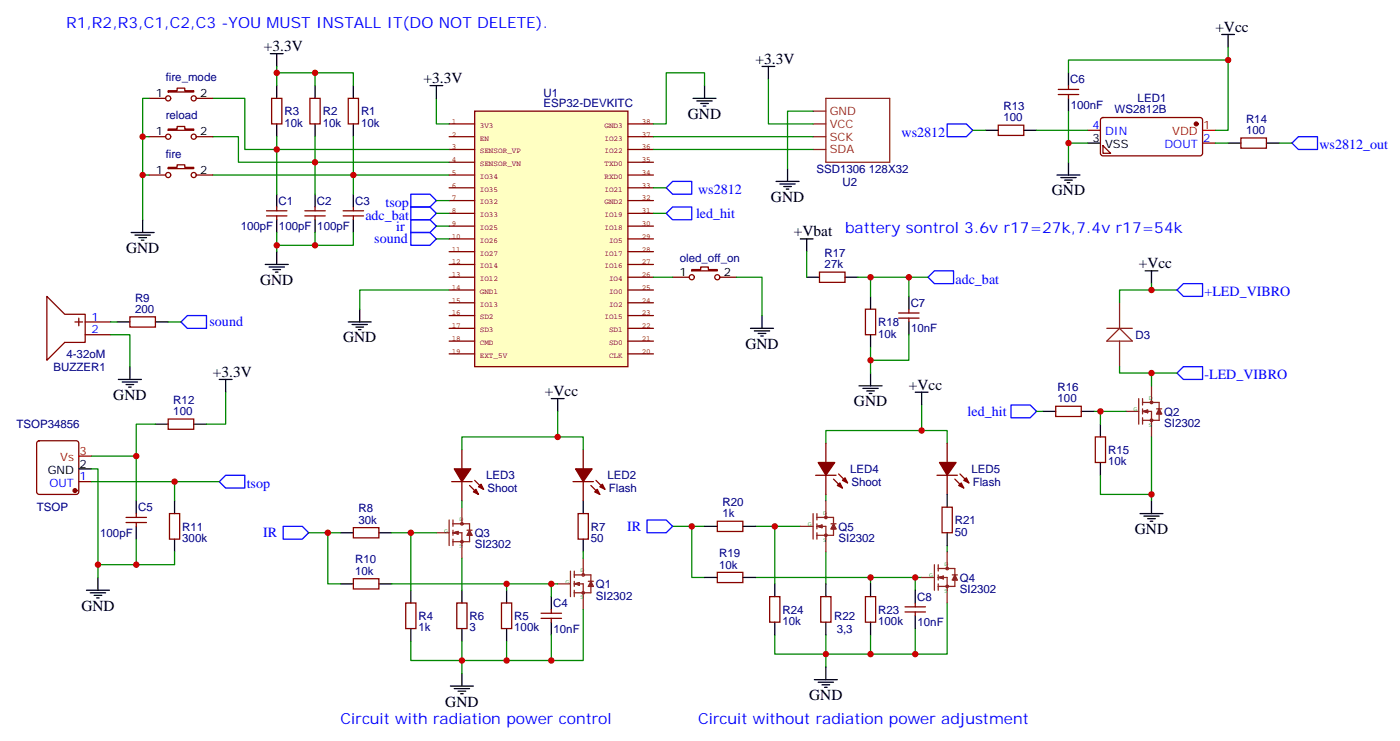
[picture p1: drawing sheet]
<svg xmlns="http://www.w3.org/2000/svg" width="387mm" height="205mm" viewBox="0 0 387 205" stroke-linecap="round" stroke-linejoin="round" font-family="sans-serif">
<path d="M131.1 30.7h42.4v70.5h-42.4z" fill="#ffffc2" stroke="#850000" stroke-width=".35"/>
<g fill="none" stroke="#850000" stroke-width=".35">
<path d="M124.1 34.2h7M124.1 37.7h7M173.5 34.2h7M173.5 37.7h7M124.1 41.3h7M124.1 44.8h7M124.1 48.3h7M124.1 51.9h7M124.1 55.4h7M124.1 58.9h7M173.5 41.3h7M173.5 44.8h7"/>
<path d="M173.5 48.3h7M173.5 51.9h7M173.5 55.4h7M173.5 58.9h7M124.1 62.4h7M124.1 66h7M124.1 69.5h7M124.1 73h7M124.1 76.6h7M173.5 62.4h7M173.5 66h7M173.5 69.5h7"/>
<path d="M173.5 73h7M173.5 76.6h7M124.1 80.1h7M124.1 83.6h7M124.1 87.1h7M124.1 90.7h7M124.1 94.2h7M124.1 97.7h7M173.5 80.1h7M173.5 83.6h7M173.5 87.1h7M173.5 90.7h7"/>
<path d="M173.5 94.2h7M173.5 97.7h7"/>
</g>
<g fill="none" stroke="#870000" stroke-width=".35">
<path d="M41.2 27.2h4.6M41.2 37.7h4.6M46.5 25h2.4v-.7h2.1v.7h2.5v.4h-7zM46.5 35.6h2.4v-.7h2.1v.7h2.5v.4h-7zM54.2 27.2h4.6M54.2 37.7h4.6M75 27.2h2.9v7h-2.9zM85.6 27.2h2.8v7h-2.8zM96.2 27.2h2.8v7h-2.8zM275.8 34.6h7v2.8h-7zM292.3 24.7h5.7M292.3 26.1h5.7"/>
<path d="M295.2 23.6v1.1M295.2 26.1v1.1M300.5 36h3.5M304.2 32.7l.5-.2h27.1l.4 .7-.1 9.4-.6 .4h-27.1l-.4-.7v-9.1zM332.2 39.5h3.5M342.8 38.1h7v2.8h-7zM41.2 48.3h4.6M46.5 46.2h2.4v-.7h2.1v.7h2.5v.4h-7zM54.2 48.3h4.6M73.6 58.2h5.7M73.6 59.6h5.7M76.4 57.1v1.1"/>
<path d="M76.4 59.6v1.1M84.2 58.2h5.7M84.2 59.6h5.7M87 57.1v1.1M87 59.6v1.1M94.8 58.2h5.6M94.8 59.6h5.6M97.6 57.1v1.1M97.6 59.6v1.1M304.7 40.2l2.1 2.1h-2.1zM185.8 76.6h4.6M191.1 74.4h2.5v-.7h2.1v.7h2.5v.4h-7.1z"/>
<path d="M198.9 76.6h4.5M226.4 75.1h7v2.9h-7zM12.9 81.8l5 5h5.6v7.7h-5.6l-5 5zM20.7 88.9h2.1M21.8 87.8v2.2M23.5 88.9h7.1M23.5 92.4h7.1M35.9 87.5h7v2.8h-7zM239.1 85.4h2.8v7h-2.8zM248.2 86.4h5.7M248.2 87.8h5.7M251.1 85.4v1"/>
<path d="M251.1 87.8v1.1M46.5 115.7h7v2.8h-7zM291.6 112.2h7.1v2.8h-7.1zM10.4 121.9l.4-.2h10.3l.5 .2 .2 .5v13.4l-.3 .5-.4 .2h-10.3l-.5-.2-.2-.5v-13.4zM21.8 133h3.5M124.8 133h5.6M127.6 124.2v5.3M127.6 133v5.3M129.7 134.1l2.5 2.4M131.1 132.6l2.5 2.5M158.3 133h5.6M161.1 124.2v5.3"/>
<path d="M161.1 133v5.3M163.2 134.1l2.5 2.4M164.6 132.6l2.5 2.5M225.3 131.2h5.7M228.1 122.4v5.3M228.1 131.2v5.3M230.3 132.3l2.4 2.5M231.7 130.9l2.4 2.4M258.8 131.2h5.7M261.7 122.4v5.3M261.7 131.2v5.3M263.8 132.3l2.4 2.5"/>
<path d="M265.2 130.9l2.5 2.4M302.6 120.6h2.8v7.1h-2.8zM34.8 142.9h5.7M34.8 144.3h5.7M37.6 141.8v1.1M37.6 144.3v1M46.8 141.8h2.8v7.1h-2.8zM97.6 145.7h7.1v2.8h-7.1zM97.6 159.8h7.1v2.8h-7.1zM159.7 141.8h2.8v7.1h-2.8zM198.2 158h7v2.9h-7zM198.2 143.9h7v2.9h-7z"/>
<path d="M260.2 140.1h2.9v7h-2.9zM112.1 166.5h2.8v7.1h-2.8zM126.2 166.5h2.8v7.1h-2.8zM138.5 166.5h2.9v7.1h-2.9zM149.5 169.3h5.6M149.5 170.7h5.6M152.3 168.3v1M152.3 170.7v1.1M212.6 164.7h2.8v7.1h-2.8zM226.7 164.7h2.9v7.1h-2.9zM239.1 164.7h2.8v7.1h-2.8zM250 167.6h5.7"/>
<path d="M250 169h5.7M252.8 166.5v1.1M252.8 169v1"/>
<circle cx="46.5" cy="27.2" r=".71"/>
<circle cx="46.5" cy="37.7" r=".71"/>
<circle cx="53.5" cy="27.2" r=".71"/>
<circle cx="53.5" cy="37.7" r=".71"/>
<circle cx="46.5" cy="48.3" r=".71"/>
<circle cx="53.5" cy="48.3" r=".71"/>
<circle cx="191.1" cy="76.6" r=".71"/>
<circle cx="198.2" cy="76.6" r=".71"/>
</g>
<g fill="none" stroke="#000" stroke-width=".35">
<path d="M74.7 14.8h3.5M76.4 14.8v3.5M210.5 18.3h3.5M212.3 18.3v3.6M337.5 9.5h3.5M339.3 9.5v3.6M76.4 23.6v3.6M76.4 34.2v3.5M87 23.6v3.6M87 34.2v3.5M97.6 23.6v3.6M97.6 34.2v3.5"/>
<path d="M118.8 23.6h3.5M120.5 23.6v3.6M191.5 27.2h6.3M192.5 27.9h4.2M193.6 28.6h2.1M194.3 29.3h.7M194.6 23.6v3.6M272.2 36h3.6M282.8 36h3.5M295.2 20.1v3.5M295.2 27.2v3.5M300.5 39.5h3.5"/>
<path d="M339.3 39.5h3.5M349.8 39.5h3.6M76.4 53.6v3.5M87 53.6v3.5M97.6 53.6v3.5M214.4 50.1h6.3M215.4 50.8h4.3M216.5 51.5h2.1M217.2 52.2h.7M217.6 46.6v3.5M292 48.3h6.3M293.1 49h4.2"/>
<path d="M294.1 49.7h2.1M294.8 50.4h.7M295.2 44.8v3.5M36.2 64.2h6.4M37.3 64.9h4.2M38.3 65.6h2.2M39.1 66.3h.7M39.4 60.7v3.5M73.3 73h6.3M74.3 73.7h4.3M75.4 74.4h2.1M76.1 75.1h.7"/>
<path d="M76.4 60.7v3.5M76.4 69.5v3.5M87 60.7v3.5M97.6 60.7v3.5M221.1 66h3.5M222.8 76.6h3.6M222.8 66v3.5M233.4 76.6h3.6M316.3 74.8h3.6M318.1 74.8v3.5M32.3 88.9h3.6M42.9 88.9h3.6"/>
<path d="M96.2 88.9h6.4M97.3 89.6h4.2M98.3 90.3h2.1M99 91h.7M99.4 85.4v3.5M207.3 90.7h6.4M208.4 91.4h4.2M209.4 92.1h2.2M210.1 92.8h.8M210.5 87.1v3.6M240.5 81.8v3.6M240.5 92.4v3.6"/>
<path d="M251.1 81.8v3.6M251.1 88.9v3.5M32.7 104.8h6.4M33.8 105.5h4.2M34.8 106.2h2.1M35.5 106.9h.7M35.9 101.2v3.6M42.9 117.1h3.6M53.5 117.1h3.5M60.6 104.8h3.5M62.3 104.8v3.5M152.3 110.1h3.5"/>
<path d="M154.1 110.1v3.5M237.3 106.5h6.4M238.4 107.2h4.2M239.4 107.9h2.1M240.1 108.7h.7M240.5 103v3.5M252.8 108.3h3.6M254.6 108.3v3.5M288.1 113.6h3.5M298.7 113.6h3.5M304 117.1v3.5M21.8 129.5h3.5"/>
<path d="M37.6 138.3v3.5M48.2 138.3v3.5M161.1 138.3v3.5M261.7 136.5v3.6M304 127.7v3.5M318.1 138.3v3.5M27.1 159.5v3.5M37.6 145.3v3.6M48.2 148.9v3.5M94.1 147.1h3.5M104.7 147.1h3.5M161.1 148.9v3.5"/>
<path d="M194.6 159.5h3.6M194.6 145.3h3.6M205.2 159.5h3.5M205.2 145.3h3.5M261.7 147.1v3.5M314.9 141.8h6.4M316 142.5h4.2M317 143.2h2.2M317.7 143.9h.8M23.9 163h6.3M24.9 163.7h4.3M26 164.4h2.1"/>
<path d="M26.7 165.1h.7M94.1 161.2h3.5M104.7 161.2h3.5M113.5 163v3.5M113.5 173.6v3.5M127.6 163v3.5M127.6 173.6v3.5M139.9 163v3.5M139.9 173.6v3.5M152.3 164.7v3.6M152.3 171.8v3.5M214 161.2v3.5"/>
<path d="M214 171.8v3.5M228.1 161.2v3.5M228.1 171.8v3.5M240.5 161.2v3.5M240.5 171.8v3.5M252.8 163v3.5M252.8 170v3.6M124.4 189.4h6.4M125.5 190.1h4.2M126.5 190.9h2.2M127.2 191.6h.8M127.6 185.9v3.5"/>
<path d="M225 187.7h6.3M226 188.4h4.3M227.1 189.1h2.1M227.8 189.8h.7M228.1 184.1v3.6"/>
</g>
<path d="M332.2 36h3.5M21.8 125.9h3.5" fill="none" stroke="#f00" stroke-width=".35"/>
<g fill="#870000" stroke="#870000" stroke-width=".35">
<path d="M164.3 135.8l.7-.7 .7 1.4z"/>
<path d="M165.7 134.4l.7-.7 .7 1.4z"/>
<path d="M159 129.5h4.6l-2.5 3.5z"/>
<path d="M130.8 135.8l.7-.7 .7 1.4z"/>
<path d="M132.2 134.4l.7-.7 .7 1.4z"/>
<path d="M125.5 129.5h4.6l-2.5 3.5z"/>
<path d="M231.3 134.1l.7-.8 .7 1.5z"/>
<path d="M232.7 132.6l.7-.7 .7 1.4z"/>
<path d="M226 127.7h4.6l-2.5 3.5z"/>
<path d="M264.8 134.1l.7-.8 .7 1.5z"/>
<path d="M266.9 131.9l.8 1.4-1.5-.7z"/>
<path d="M259.5 127.7h4.6l-2.4 3.5z"/>
<circle cx="330.4" cy="34.2" r=".53"/>
<circle cx="20.7" cy="135.5" r=".53"/>
</g>
<g fill="none" stroke="#8c2424" stroke-width=".35">
<path d="M224.6 37.7h3.5M224.6 34.2h3.5M224.6 30.7h3.5M228.1 27.2h17.7v17.6h-17.7zM224.6 41.3h3.5M305.8 94.2l3.5-3.5 3.5 3.5zM305.8 90.7h7M309.3 83.6v7.1M309.3 94.2v7M311 113.6h3.6M314.6 110.1v7M315.6 111.1h4.6v2.5"/>
<path d="M315.6 113.6h2.5v7M315.6 110.1v1.7M315.6 112.9v1.4M315.6 115.4v1.7M315.6 113.6l1.4 .3M316.3 113.6l.7 .3M317 113.2l-1.4 .4M317 113.2v.7M317 113.2l-1 .4 1 .3M318.1 106.5v4.6M319.5 112.9h1.4M320.2 113.9v2.2h-4.6"/>
<path d="M320.2 112.9l.7 1.4h-1.4zM320.2 113.6l.4 .7M320.2 113.6l-.3 .7M320.2 113.6l.4 .3M320.2 113.6l-.3 .3M228.1 138.3v4.6M120.5 147.1h3.6M124.1 143.6v7M125.1 144.6h4.6v2.5M125.1 147.1h2.5v7.1M125.1 143.6v1.7M125.1 146.4v1.4"/>
<path d="M125.1 148.9v1.7M125.1 147.1l1.4 .4M125.8 147.1l.7 .4M126.5 146.8l-1.4 .3M126.5 146.8v.7M126.5 146.8l-1 .3 1 .4M127.6 140.1v4.5M129 146.4h1.4M129.7 147.5v2.1h-4.6M129.7 146.4l.7 1.4h-1.4zM129.7 147.1l.4 .7M129.7 147.1l-.3 .7"/>
<path d="M129.7 147.1l.4 .4M129.7 147.1l-.3 .4M157.6 157.7v7M158.6 158.7h4.6v2.5M158.6 157.7v1.8M161.1 154.2v4.5M221.1 145.3h3.5M224.6 141.8v7.1M225.7 142.9h4.6v2.4M225.7 145.3h2.4v7.1M225.7 141.8v1.8M225.7 144.6v1.4"/>
<path d="M225.7 147.1v1.8M225.7 145.3l1.4 .4M226.4 145.3l.7 .4M227.1 145l-1.4 .3M227.1 145v.7M227.1 145l-1.1 .3 1.1 .4M229.6 144.6h1.4M230.3 145.7v2.1h-4.6M230.3 144.6l.7 1.4h-1.4zM230.3 145.3l.3 .7M230.3 145.3l-.4 .7M230.3 145.3l.3 .4"/>
<path d="M230.3 145.3l-.4 .4M254.6 159.5h3.5M258.1 155.9v7.1M259.2 157h4.6v2.5M259.2 159.5h2.5v7M259.2 155.9v1.8M259.2 158.7v1.5M259.2 159.5l1.4 .3M259.9 159.5l.7 .3M260.6 159.1l-1.4 .4M260.6 159.1v.7M260.6 159.1l-1.1 .4 1.1 .3"/>
<path d="M261.7 152.4v4.6M263.1 158.7h1.4M263.8 159.8v2.1h-4.6M263.8 158.7l.7 1.5h-1.4zM263.8 159.5l.3 .7M263.8 159.5l-.4 .7M263.8 159.5l.3 .3M263.8 159.5l-.4 .3M154.1 161.2h3.5M158.6 161.2h2.5v7.1M158.6 160.5v1.4M158.6 163v1.7"/>
<path d="M158.6 161.2l1.5 .4M159.3 161.2l.8 .4M160.1 160.9l-1.5 .3M160.1 160.9v.7M160.1 160.9l-1.1 .3 1.1 .4M162.5 160.5h1.4M163.2 161.6v2.1h-4.6M163.2 160.5l.7 1.4h-1.4zM163.2 161.2l.4 .7M163.2 161.2l-.3 .7M163.2 161.2l.4 .4M163.2 161.2l-.3 .4"/>
<path d="M259.2 161.2v1.8"/>
<circle cx="318.1" cy="116.1" r=".35"/>
<circle cx="318.1" cy="111.1" r=".35"/>
<circle cx="127.6" cy="149.6" r=".35"/>
<circle cx="127.6" cy="144.6" r=".35"/>
<circle cx="161.1" cy="158.7" r=".35"/>
<circle cx="228.1" cy="142.9" r=".35"/>
<circle cx="228.1" cy="147.8" r=".35"/>
<circle cx="261.7" cy="157" r=".35"/>
<circle cx="161.1" cy="163.7" r=".35"/>
<circle cx="261.7" cy="161.9" r=".35"/>
</g>
<g fill="none" stroke="#008700" stroke-width=".35">
<path d="M76.4 18.3v5.3M339.3 13.1v22.9h-3.6M339.3 16.6h-44.1v3.5M41.2 37.7h-1.8v10.6M41.2 27.2h-1.8v10.5M58.8 27.2h8.8v14.1h56.5M58.8 37.7h7.1v7.1h58.2M76.4 20.1h10.6v3.5M76.4 37.7v15.9M87 20.1h10.6v3.5M87 37.7v15.9M97.6 37.7v15.9"/>
<path d="M120.5 27.2v7h3.6M180.5 37.7h44.1M194.6 23.6v-3.5h-10.6v14.1h-3.5M212.3 21.9v12.3h12.3M224.6 30.7h-7v15.9M268.7 36h3.5M286.3 36h14.2M295.2 30.7v8.8M300.5 39.5h-5.3v5.3M335.7 39.5h3.6M353.4 39.5h3.5M41.2 48.3h-1.8v12.4"/>
<path d="M58.8 48.3h65.3M120.5 55.4h3.6M120.5 58.9h3.6M180.5 51.9h3.5M180.5 58.9h3.5M180.5 41.3h44.1M76.4 64.2v5.3M87 64.2v3.5M97.6 64.2v3.5h-21.2M120.5 62.4h3.6M120.5 66h3.6M180.5 76.6h5.3"/>
<path d="M203.4 76.6h7.1v10.5M222.8 69.5v7.1M237 76.6h3.5v5.2M240.5 76.6h10.6v5.2M251.1 76.6h5.3M318.1 78.3v1.8h-8.8v3.5M30.6 92.4h5.3v8.8M30.6 88.9h1.7M46.5 88.9h3.5M124.1 80.1h-24.7v5.3M240.5 99.5v3.5M251.1 92.4v7.1h-10.6v-3.5"/>
<path d="M318.1 80.1h7.1M42.9 117.1h-5.3v8.8h-12.3M62.3 108.3v8.8h-5.3M154.1 113.6v7h7v3.6M254.6 118.9h-26.5v3.5M254.6 111.8v7.1h7.1v3.5M286.3 113.6h1.8M302.2 113.6h1.8M309.3 101.2v1.8h8.8v3.5M311 113.6h-7v3.5M318.1 103h7.1M25.3 129.5h1.8v30"/>
<path d="M25.3 133h35.3M37.6 125.9v12.4M48.2 133v5.3M127.6 138.3v1.8M154.1 120.6h-26.5v3.6M228.1 136.5v1.8M318.1 120.6v15.9h-14.1v-5.3M318.1 136.5v1.8M37.6 148.9v7M48.2 152.4v3.5h-21.1M85.3 147.1h8.8M90.6 147.1v14.1h3.5"/>
<path d="M108.2 147.1h5.3M120.5 147.1h-7v15.9M127.6 154.2v8.8M161.1 152.4v1.8M185.8 145.3h8.8M191.1 145.3v14.2h3.5M208.7 159.5h31.8M208.7 145.3h5.3M221.1 145.3h-7.1v15.9M228.1 152.4v8.8M252.8 159.5v3.5M254.6 159.5h-14.1v1.7"/>
<path d="M261.7 150.6v1.8M108.2 161.2h31.7M113.5 177.1v5.3h14.1v-5.3M139.9 177.1v5.3M152.3 175.3v7.1h-24.7v3.5M152.3 161.2v3.5M154.1 161.2h-14.2v1.8M161.1 168.3v14.1h-8.8M214 175.3v5.3h14.1v-5.3M240.5 175.3v5.3M252.8 173.6v7h-24.7v3.5M261.7 166.5v14.1h-8.9"/>
</g>
<g fill="none" stroke="#00f" stroke-width=".35">
<path d="M261.7 34.2h5.2l1.8 1.8-1.8 1.7h-5.2zM356.9 39.5l1.8-1.8h5.3v3.6h-5.3zM113.5 53.6h5.3l1.7 1.8-1.7 1.7h-5.3zM113.5 57.1h5.3l1.7 1.8-1.7 1.8h-5.3zM185.8 50.1h5.3v3.5h-5.3l-1.8-1.7zM185.8 57.1h5.3v3.6h-5.3l-1.8-1.8zM113.5 60.7h5.3l1.7 1.7-1.7 1.8h-5.3zM113.5 64.2h5.3l1.7 1.8-1.7 1.7h-5.3zM258.1 74.8h5.3v3.5h-5.3l-1.7-1.7zM326.9 78.3h5.3v3.5h-5.3l-1.7-1.7zM51.8 87.1h5.2v3.6h-5.2l-1.8-1.8zM279.3 111.8h5.3l1.7 1.8-1.7 1.8h-5.3z"/>
<path d="M326.9 101.2h5.3v3.6h-5.3l-1.7-1.8zM62.3 131.2h5.3v3.6h-5.3l-1.7-1.8zM78.2 145.3h5.3l1.8 1.8-1.8 1.8h-5.3zM178.8 143.6h5.2l1.8 1.7-1.8 1.8h-5.2z"/>
</g>
<g fill="#c00">
<circle cx="113.5" cy="147.1" r=".88"/>
<circle cx="127.6" cy="182.4" r=".88"/>
<circle cx="154.1" cy="120.6" r=".88"/>
<circle cx="76.4" cy="41.3" r=".88"/>
<circle cx="87" cy="44.8" r=".88"/>
<circle cx="97.6" cy="48.3" r=".88"/>
<circle cx="76.4" cy="20.1" r=".88"/>
<circle cx="87" cy="20.1" r=".88"/>
<circle cx="76.4" cy="67.7" r=".88"/>
<circle cx="87" cy="67.7" r=".88"/>
<circle cx="39.4" cy="48.3" r=".88"/>
<circle cx="39.4" cy="37.7" r=".88"/>
<circle cx="48.2" cy="133" r=".88"/>
<circle cx="27.1" cy="155.9" r=".88"/>
<circle cx="37.6" cy="155.9" r=".88"/>
<circle cx="37.6" cy="125.9" r=".88"/>
<circle cx="295.2" cy="39.5" r=".88"/>
<circle cx="339.3" cy="16.6" r=".88"/>
<circle cx="318.1" cy="136.5" r=".88"/>
<circle cx="304" cy="113.6" r=".88"/>
<circle cx="318.1" cy="103" r=".88"/>
<circle cx="318.1" cy="80.1" r=".88"/>
<circle cx="240.5" cy="76.6" r=".88"/>
<circle cx="240.5" cy="99.5" r=".88"/>
<circle cx="251.1" cy="76.6" r=".88"/>
<circle cx="90.6" cy="147.1" r=".88"/>
<circle cx="152.3" cy="161.2" r=".88"/>
<circle cx="152.3" cy="182.4" r=".88"/>
<circle cx="139.9" cy="182.4" r=".88"/>
<circle cx="139.9" cy="161.2" r=".88"/>
<circle cx="240.5" cy="159.5" r=".88"/>
<circle cx="240.5" cy="180.6" r=".88"/>
<circle cx="252.8" cy="180.6" r=".88"/>
<circle cx="252.8" cy="159.5" r=".88"/>
<circle cx="191.1" cy="145.3" r=".88"/>
<circle cx="254.6" cy="118.9" r=".88"/>
<circle cx="228.1" cy="180.6" r=".88"/>
<circle cx="214" cy="145.3" r=".88"/>
</g>
<g font-size="4.2" fill="#00f">
<text x="18.2" y="7.8">R1,R2,R3,C1,C2,C3 -YOU MUST INSTALL IT(DO NOT DELETE).</text>
<text x="233.4" y="64.2">battery sontrol 3.6v r17=27k,7.4v r17=54k</text>
<text x="94.1" y="200">Circuit with radiation power control</text>
<text x="192.9" y="200">Circuit without radiation power adjustment</text>
</g>
<g font-size="4.2">
<text x="335.7" y="8.8">+Vcc</text>
<text x="72.9" y="14.1">+3.3V</text>
<text x="208.7" y="17.6">+3.3V</text>
<text x="117" y="22.9">+3.3V</text>
<text x="190" y="32.8">GND</text>
<text x="290.6" y="54">GND</text>
<text x="213" y="55.7">GND</text>
<text x="219.3" y="65.3">+Vbat</text>
<text x="34.8" y="69.8">GND</text>
<text x="314.6" y="74.1">+Vcc</text>
<text x="71.9" y="78.7">GND</text>
<text x="94.8" y="94.5">GND</text>
<text x="205.9" y="96.3">GND</text>
<text x="58.8" y="104.1">+3.3V</text>
<text x="251.1" y="107.6">+Vcc</text>
<text x="31.3" y="110.4">GND</text>
<text x="150.5" y="109.4">+Vcc</text>
<text x="235.9" y="112.2">GND</text>
<text x="313.5" y="147.5">GND</text>
<text x="22.5" y="168.6">GND</text>
<text x="123" y="195.1">GND</text>
<text x="223.6" y="193.3">GND</text>
</g>
<g font-size="3.9" fill="#00f">
<text x="249.1" y="37.7">ws2812</text>
<text x="364.5" y="41.3">ws2812_out</text>
<text x="192.9" y="53.6">ws2812</text>
<text x="106.5" y="57.1">tsop</text>
<text x="100.9" y="60.7">adc_bat</text>
<text x="109.4" y="63.7">ir</text>
<text x="192.3" y="60.2">led_hit</text>
<text x="103.4" y="67.2">sound</text>
<text x="263.9" y="78.3">adc_bat</text>
<text x="332.7" y="81.8">+LED_VIBRO</text>
<text x="57.9" y="90.2">sound</text>
<text x="332.7" y="104.8">-LED_VIBRO</text>
<text x="267.3" y="114.9">led_hit</text>
<text x="68.2" y="134.8">tsop</text>
<text x="72.7" y="148.4">IR</text>
<text x="173.2" y="146.6">IR</text>
</g>
<g font-size="3.2" fill="#000080">
<text x="45.8" y="22.4">fire_mode</text>
<text x="295.7" y="23">C6</text>
<text x="150.2" y="29.6">ESP32-DEVKITC</text>
<text x="150.2" y="26.7">U1</text>
<text x="314.3" y="28">LED1</text>
<text x="45.8" y="33">reload</text>
<text x="78.6" y="35">10k</text>
<text x="78.6" y="31.9">R3</text>
<text x="89.1" y="35">10k</text>
<text x="89.1" y="31.9">R2</text>
<text x="99.7" y="35">10k</text>
<text x="99.7" y="31.9">R1</text>
<text x="277.2" y="33.5">100</text>
<text x="277.2" y="30.4">R13</text>
<text x="295.8" y="30.1">100nF</text>
<text x="307.9" y="31.2">WS2812B</text>
<text x="344.2" y="33.9">R14</text>
<text x="344.2" y="37">100</text>
<text x="45.8" y="43.6">fire</text>
<text x="225.5" y="47.9">SSD1306 128X32</text>
<text x="232.7" y="51.3">U2</text>
<text x="77" y="56.5">C1</text>
<text x="87.5" y="56.5">C2</text>
<text x="98.1" y="56.5">C3</text>
<text x="66.5" y="63.6">100pF</text>
<text x="77.1" y="63.6">100pF</text>
<text x="87.7" y="63.6">100pF</text>
<text x="227.8" y="71">R17</text>
<text x="187.8" y="72.4">oled_off_on</text>
<text x="227.8" y="74.1">27k</text>
<text x="37.3" y="83.3">R9</text>
<text x="37.3" y="86.4">200</text>
<text x="251.6" y="84.7">C7</text>
<text x="242.6" y="93.2">10k</text>
<text x="242.6" y="90.1">R18</text>
<text x="251.7" y="91.8">10nF</text>
<text x="313.7" y="93.6">D3</text>
<text x="18.3" y="98.8">4-32oM</text>
<text x="14.8" y="102.4">BUZZER1</text>
<text x="292.1" y="107.9">R16</text>
<text x="47.9" y="111.5">R12</text>
<text x="292.1" y="111.1">100</text>
<text x="4.5" y="118.2">TSOP34856</text>
<text x="47.9" y="114.7">100</text>
<text x="321.6" y="117.9">SI2302</text>
<text x="321.6" y="114.7">Q2</text>
<text x="306.1" y="125.4">R15</text>
<text x="234.8" y="130.6">LED4</text>
<text x="268.4" y="130.6">LED5</text>
<text x="306.1" y="128.5">10k</text>
<text x="134.3" y="132.4">LED3</text>
<text x="134.7" y="135.9">Shoot</text>
<text x="167.8" y="132.4">LED2</text>
<text x="168.2" y="135.9">Flash</text>
<text x="235.2" y="134.2">Shoot</text>
<text x="268.7" y="134.2">Flash</text>
<text x="10.2" y="141.2">TSOP</text>
<text x="38.1" y="141.2">C5</text>
<text x="99" y="141.5">R8</text>
<text x="199.6" y="142.9">1k</text>
<text x="199.6" y="139.7">R20</text>
<text x="27.7" y="148.2">100pF</text>
<text x="50.3" y="149.6">300k</text>
<text x="50.3" y="146.5">R11</text>
<text x="99" y="144.6">30k</text>
<text x="131.1" y="148.3">Q3</text>
<text x="163.2" y="149.6">50</text>
<text x="163.2" y="146.5">R7</text>
<text x="231.7" y="149.7">SI2302</text>
<text x="231.7" y="146.5">Q5</text>
<text x="263.8" y="147.9">50</text>
<text x="263.8" y="144.8">R21</text>
<text x="98.1" y="155.6">R10</text>
<text x="131.1" y="151.4">SI2302</text>
<text x="198.7" y="153.8">R19</text>
<text x="98.1" y="158.7">10k</text>
<text x="198.7" y="157">10k</text>
<text x="265.2" y="160.6">Q4</text>
<text x="152.8" y="167.6">C4</text>
<text x="164.6" y="165.5">SI2302</text>
<text x="164.6" y="162.4">Q1</text>
<text x="253.3" y="165.9">C8</text>
<text x="265.2" y="163.8">SI2302</text>
<text x="115.6" y="171.2">R4</text>
<text x="129.7" y="171.2">R6</text>
<text x="142.1" y="171.2">R5</text>
<text x="216.1" y="172.6">10k</text>
<text x="216.1" y="169.5">R24</text>
<text x="230.4" y="171.2">R22</text>
<text x="242.6" y="172.6">100k</text>
<text x="242.6" y="169.5">R23</text>
<text x="253.5" y="172.9">10nF</text>
<text x="115.6" y="174.3">1k</text>
<text x="129.7" y="174.3">3</text>
<text x="142.1" y="174.3">100k</text>
<text x="152.9" y="174.7">10nF</text>
<text x="231.1" y="174.7">3,3</text>
</g>
<g font-size="3.2">
<text x="43" y="26.8">1</text>
<text x="55.3" y="26.8">2</text>
<text x="43" y="37.4">1</text>
<text x="55.3" y="37.4">2</text>
<text x="301.8" y="39.2">3</text>
<text x="305.3" y="40.9">VSS</text>
<text x="43" y="48">1</text>
<text x="55.3" y="48">2</text>
<text x="187.7" y="76.2">1</text>
<text x="199.9" y="76.2">2</text>
<text x="13.2" y="130.9">GND</text>
<text x="21.9" y="129.1">2</text>
</g>
<g font-size="3.2" fill="#8d2323">
<text x="229.2" y="35.3">VCC</text>
<text x="229.2" y="31.8">GND</text>
<text x="229.2" y="38.8">SCK</text>
<text x="229.2" y="42.3">SDA</text>
</g>
<g font-size="3.2" fill="#00f">
<text x="301.8" y="35.6">4</text>
<text x="305.3" y="37.4">DIN</text>
<text x="321.7" y="40.9">DOUT</text>
<text x="332.4" y="39.2">2</text>
<text x="25.3" y="88.5">1</text>
<text x="25.3" y="92.1">2</text>
<text x="13.7" y="134.4">OUT</text>
<text x="21.9" y="132.6">1</text>
</g>
<g font-size="3.2" fill="#f00">
<text x="332.4" y="35.6">1</text>
<text x="323.8" y="37.4">VDD</text>
<text x="21.9" y="125.6">3</text>
<text x="16.6" y="127.4">Vs</text>
</g>
<g font-size="2.1" fill="#840000">
<text x="124.8" y="34.2">1</text>
<text x="132.5" y="35.3">3V3</text>
<text x="167" y="35.3">GND3</text>
<text x="177.3" y="34.2">38</text>
<text x="124.8" y="37.7">2</text>
<text x="124.8" y="41.2">3</text>
<text x="132.5" y="38.8">EN</text>
<text x="167" y="38.8">IO23</text>
<text x="177.3" y="41.2">36</text>
<text x="177.3" y="37.7">37</text>
<text x="124.8" y="44.8">4</text>
<text x="132.5" y="42.3">SENSOR_VP</text>
<text x="132.5" y="45.9">SENSOR_VN</text>
<text x="167" y="45.9">TXD0</text>
<text x="167" y="42.3">IO22</text>
<text x="177.3" y="44.8">35</text>
<text x="124.8" y="48.3">5</text>
<text x="124.8" y="51.8">6</text>
<text x="132.5" y="49.4">IO34</text>
<text x="132.5" y="52.9">IO35</text>
<text x="167" y="52.9">IO21</text>
<text x="167" y="49.4">RXD0</text>
<text x="177.3" y="51.8">33</text>
<text x="177.3" y="48.3">34</text>
<text x="124.8" y="55.4">7</text>
<text x="124.8" y="58.9">8</text>
<text x="132.5" y="56.4">IO32</text>
<text x="132.5" y="60">IO33</text>
<text x="167" y="60">IO19</text>
<text x="167" y="56.4">GND2</text>
<text x="177.3" y="58.9">31</text>
<text x="177.3" y="55.4">32</text>
<text x="124.8" y="62.4">9</text>
<text x="124.8" y="65.9">10</text>
<text x="132.5" y="63.5">IO25</text>
<text x="167" y="63.5">IO18</text>
<text x="177.3" y="65.9">29</text>
<text x="177.3" y="62.4">30</text>
<text x="124.8" y="69.5">11</text>
<text x="132.5" y="67">IO26</text>
<text x="132.5" y="70.6">IO27</text>
<text x="167" y="70.6">IO17</text>
<text x="168.2" y="67">IO5</text>
<text x="177.3" y="69.5">28</text>
<text x="124.8" y="73">12</text>
<text x="124.8" y="76.5">13</text>
<text x="132.5" y="74.1">IO14</text>
<text x="132.5" y="77.6">IO12</text>
<text x="167" y="74.1">IO16</text>
<text x="168.2" y="77.6">IO4</text>
<text x="177.3" y="76.5">26</text>
<text x="177.3" y="73">27</text>
<text x="124.8" y="80">14</text>
<text x="124.8" y="83.6">15</text>
<text x="132.5" y="81.1">GND1</text>
<text x="168.2" y="81.1">IO0</text>
<text x="177.3" y="83.6">24</text>
<text x="177.3" y="80">25</text>
<text x="124.8" y="87.1">16</text>
<text x="132.5" y="84.7">IO13</text>
<text x="132.5" y="88.2">SD2</text>
<text x="167" y="88.2">IO15</text>
<text x="168.2" y="84.7">IO2</text>
<text x="177.3" y="87.1">23</text>
<text x="124.8" y="90.6">17</text>
<text x="124.8" y="94.2">18</text>
<text x="132.5" y="91.7">SD3</text>
<text x="132.5" y="95.2">CMD</text>
<text x="168.2" y="95.2">SD0</text>
<text x="168.2" y="91.7">SD1</text>
<text x="177.3" y="94.2">21</text>
<text x="177.3" y="90.6">22</text>
<text x="124.8" y="97.7">19</text>
<text x="132.5" y="98.8">EXT_5V</text>
<text x="168.2" y="98.8">CLK</text>
<text x="177.3" y="97.7">20</text>
</g>
<g font-size="1.4" fill="#238d23">
<text x="313.2" y="113.6">G</text>
<text x="317.4" y="110.4">D</text>
<text x="317.4" y="117.8">S</text>
<text x="126.9" y="143.9">D</text>
<text x="227.4" y="142.2">D</text>
<text x="122.7" y="147.1">G</text>
<text x="223.2" y="145.3">G</text>
<text x="227.4" y="149.6">S</text>
<text x="126.9" y="151.3">S</text>
<text x="156.2" y="161.2">G</text>
<text x="160.4" y="158">D</text>
<text x="256.7" y="159.5">G</text>
<text x="260.9" y="156.3">D</text>
<text x="160.4" y="165.5">S</text>
<text x="260.9" y="163.7">S</text>
</g>
</svg>
